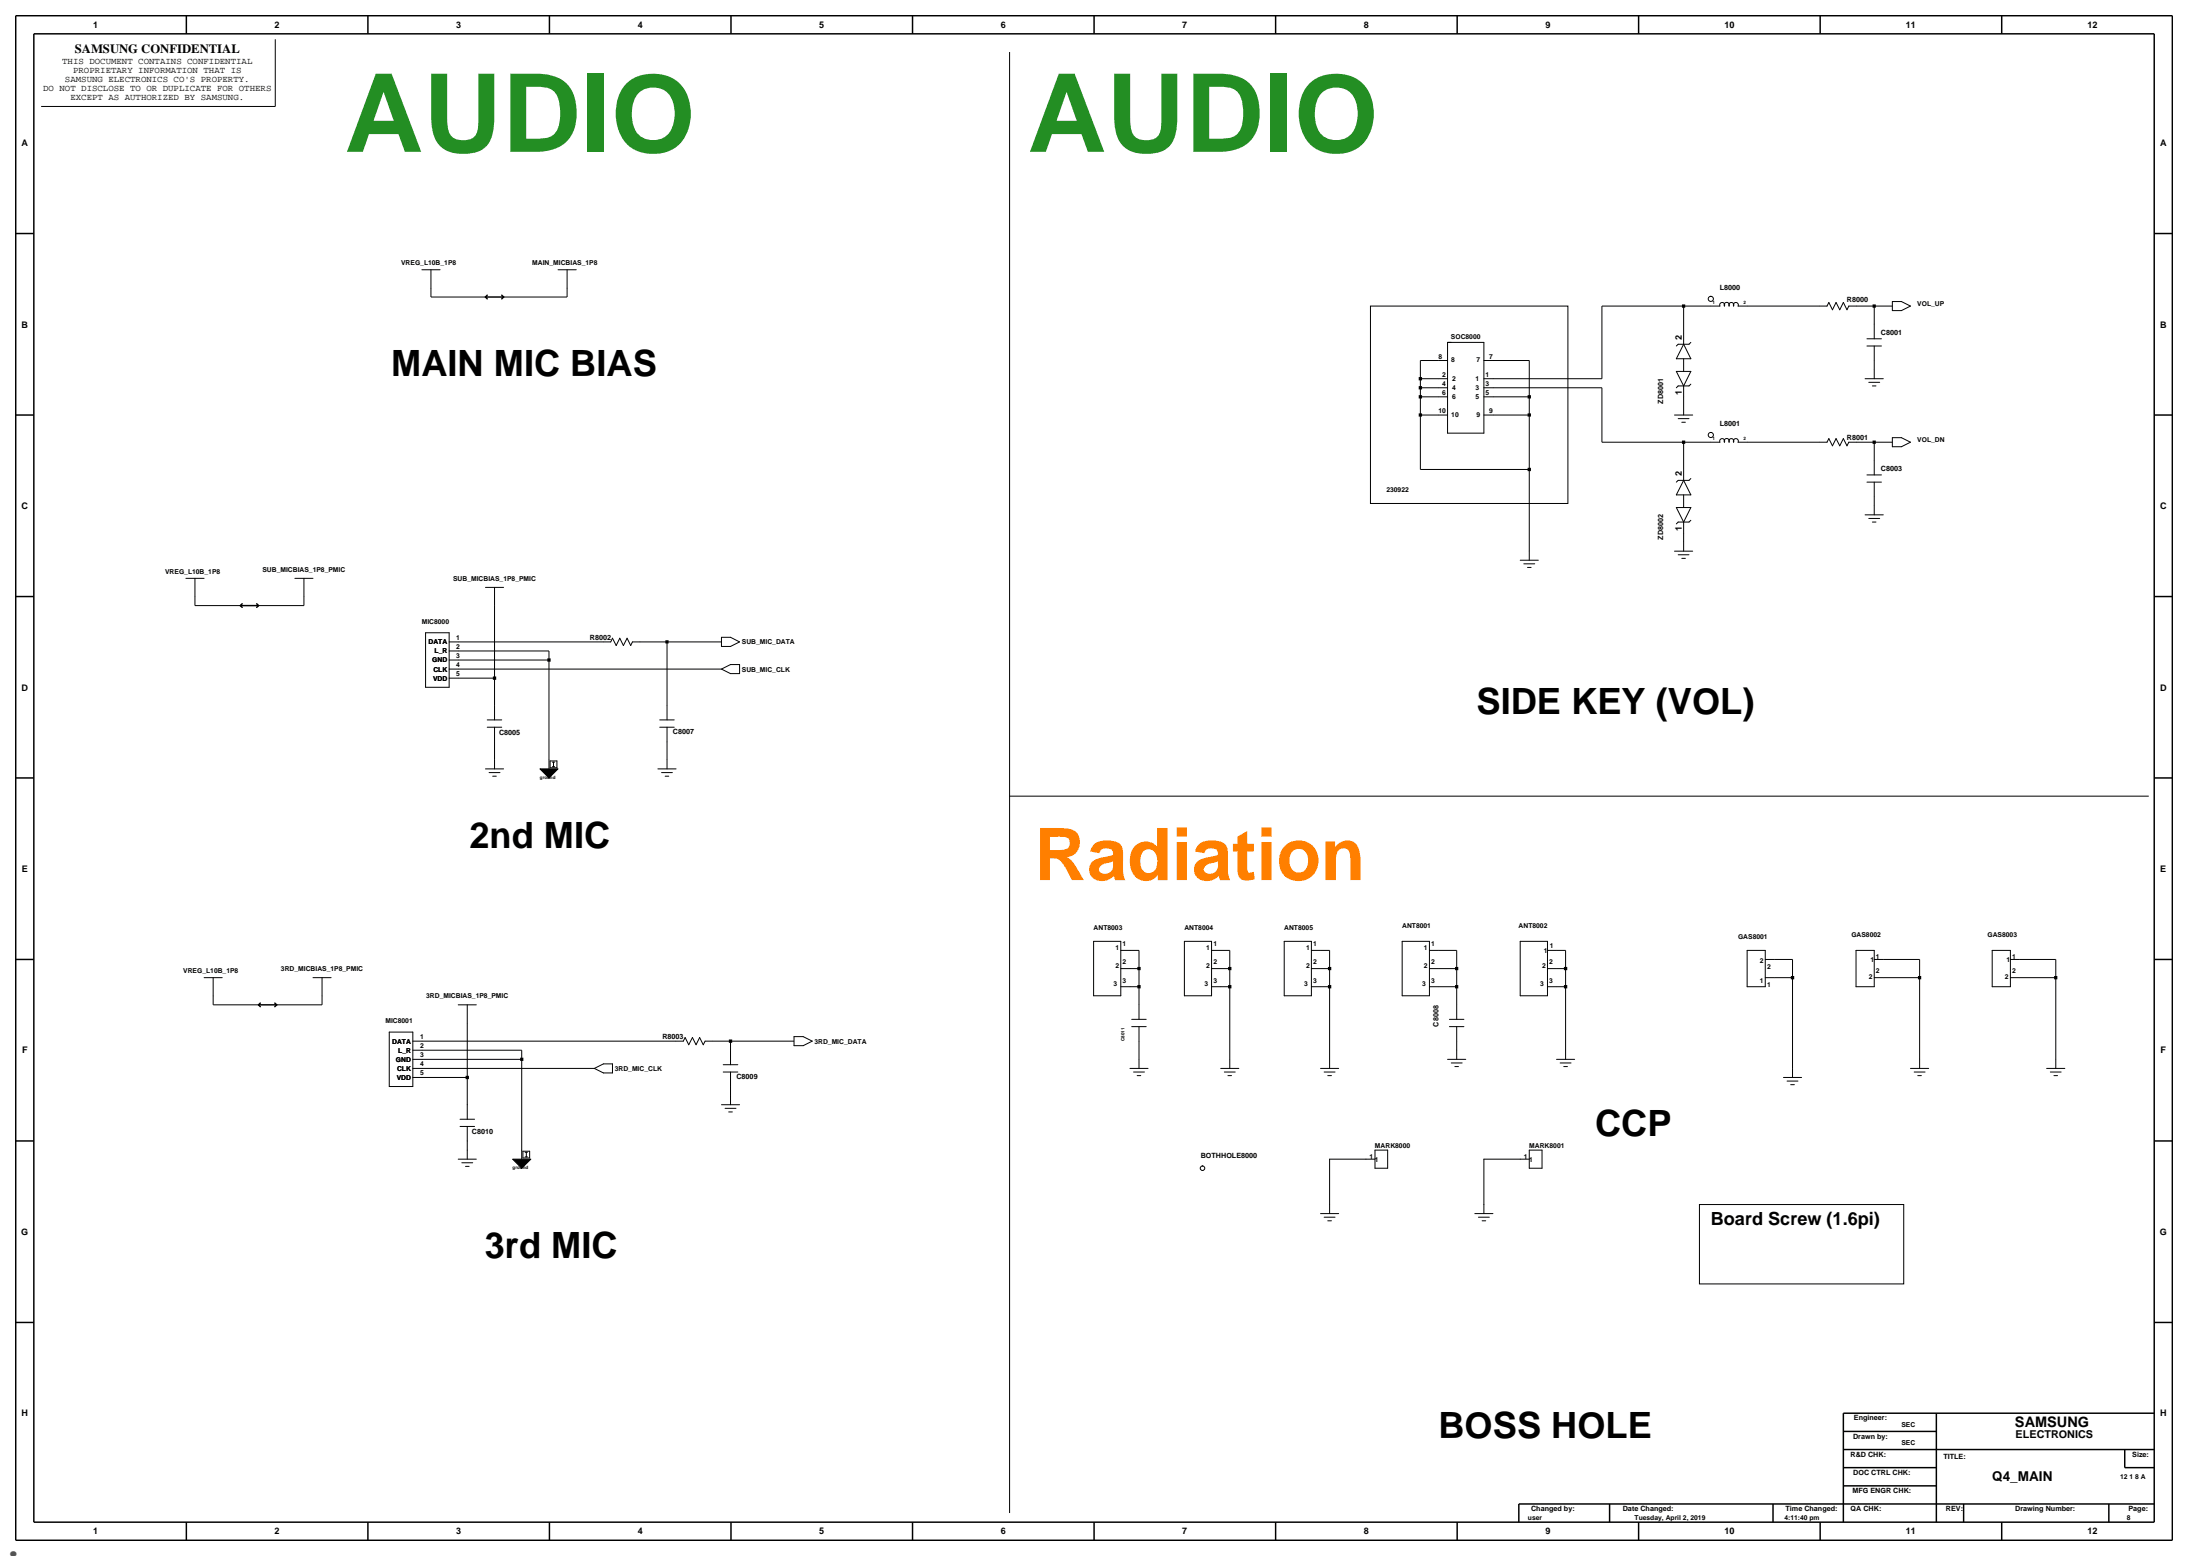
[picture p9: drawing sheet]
<svg xmlns="http://www.w3.org/2000/svg" width="420mm" height="297mm" viewBox="0 0 420 297" stroke-linecap="round" stroke-linejoin="round" font-family="sans-serif">
<!-- layer: MFD Layer /idea/tmp/Extended-Print.tw1104.park.sheet8.9.mfd -->
<g fill="none" stroke="#000" stroke-width=".19">
<path d="M52.5 7.5v12.8h-44.7M192.7 9.9v278.9M80.5 51.5h3.5M82.2 51.5v5.2h10.4M106.5 51.5h3.5M108.2 51.5v5.2h-12.1M261.5 58.4h37.7v37.7h-37.7zM321.3 58.4v7.3M328.2 58.4h-22.5v13.9h-22.5M328.2 58.4a.48 .48 0 0 1 .4-.7 .48 .48 0 0 1 .5 .7 .49 .49 0 0 1 .4-.7 .49 .49 0 0 1 .4 .7M329.9 58.4a.48 .48 0 0 1 .5-.7 .48 .48 0 0 1 .4 .7M330.8 58.4a.48 .48 0 0 1 .4-.7 .48 .48 0 0 1 .5 .7h16.9l.4-.7 .7 1.4 .7-1.4 .7 1.4 .7-1.4 .6 1.4 .4-.7h8.3"/>
<path d="M357.6 58.4v6.3M361.1 57.6h1.7l1.8 .8-1.8 .9h-1.7zM271 72.3h5.2M271 79.2h5.2M271 74h5.2M271 75.7h5.2M276.2 65.4h7v17.3h-7zM276.2 68.8h-5.2v20.8h20.8M283.2 79.2h8.6M283.2 68.8h8.6v38.1M283.2 74h22.5v10.4h22.5M283.2 75.7h8.6"/>
<path d="M319.5 79.2h3.5M319.9 70.9h2.8l-1.4 2.8zM320.2 79.9h2.1M321.3 68.5v2.4M321.3 73.7v5.5M321.3 65.7l1.4 2.8h-2.8zM322.7 73.3l-.4 .4h-2.1l-.3 .3M322.7 65.4l-.4 .3h-2.1l-.3 .3M355.9 72.3h3.5M356.3 66h2.7M356.3 64.7h2.7M356.6 73h2.1"/>
<path d="M357.3 73.7h.7M357.6 66v6.3M319.9 96.9h2.8l-1.4 2.7zM320.9 80.6h.7M321.3 84.4v7.3M321.3 94.5v2.4M321.3 99.6v5.6M321.3 91.7l1.4 2.8h-2.8zM322.7 99.3l-.4 .3h-2.1l-.3 .4M322.7 91.3l-.4 .4h-2.1l-.3 .3M328.2 84.4a.48 .48 0 0 1 .4-.7 .48 .48 0 0 1 .5 .7 .49 .49 0 0 1 .4-.7 .49 .49 0 0 1 .4 .7 .48 .48 0 0 1 .5-.7 .48 .48 0 0 1 .4 .7 .48 .48 0 0 1 .4-.7 .48 .48 0 0 1 .5 .7h16.9l.4-.7 .7 1.4 .7-1.4 .7 1.4 .7-1.4 .6 1.4 .4-.7h8.3M355.9 98.3h3.5"/>
<path d="M356.3 92h2.7M356.3 90.6h2.7M356.6 99h2.1M357.3 99.6h.7M357.6 84.4v6.2M357.6 92v6.3M361.1 83.5h1.7l1.8 .9-1.8 .9h-1.7zM35.5 110.4h3.4M37.2 110.4v5.2h8.7M56.3 110.4h3.4M58 110.4v5.2h-8.7M92.6 112.1h3.5"/>
<path d="M94.4 112.1v25.3M290.1 106.9h3.4M290.8 107.6h2.1M291.5 108.3h.7M319.5 105.2h3.5M320.2 105.9h2.1M320.9 106.6h.7M81.2 120.8h4.5v10.4h-4.5zM85.7 124.2h19.1v22.6M85.7 122.5h30.8l.4-.7 .7 1.4 .7-1.4 .7 1.4 .7-1.4 .7 1.4 .3-.7h17M85.7 129.4h8.7M85.7 126h19.1"/>
<path d="M85.7 127.7h52M93 138.8h2.7M93 137.4h2.7M94.4 138.8v8M125.9 138.8h2.8M125.9 137.4h2.8M127.3 122.5v14.9M127.3 138.8v8M137.7 121.6h1.7l1.7 .9-1.7 .9h-1.7zM137.7 127.7l1.7-.9h1.7v1.8h-1.7zM92.6 146.8h3.5M93.3 147.5h2.1"/>
<path d="M94 148.1h.7M105 145.2h1.3v1.3h-1.3zM105.4 145.5h.4M105.4 146.3h.4M105.6 145.5v.8M125.5 146.8h3.5M126.2 147.5h2.1M126.9 148.1h.7M192.7 152h217.3M208.7 179.7h5.2v10.4h-5.2zM226 179.7h5.2v10.4h-5.2zM245.1 179.7h5.1v10.4h-5.1z"/>
<path d="M267.6 179.7h5.2v10.4h-5.2zM290.1 179.7h5.2v10.4h-5.2zM38.9 186.6h3.5M40.7 186.6v5.2h8.6M59.7 186.6h3.5M61.5 186.6v5.2h-8.7M74.3 197h4.5v10.4h-4.5zM78.8 198.7h51.6l.3-.7 .7 1.4 .7-1.4 .7 1.4 .7-1.4 .7 1.4 .3-.7h17M87.4 191.8h3.5M89.2 191.8v21.8M139.4 198.7v4.5M151.5 197.9h1.8l1.7 .8-1.7 .9h-1.8z"/>
<path d="M213.9 188.3h3.4M213.9 181.4h3.4v13.2M213.9 184.9h3.4M216 196h2.7M216 194.6h2.7M217.3 196v7.9M231.2 188.3h3.5M231.2 181.4h3.5v22.5M231.2 184.9h3.5M250.2 188.3h3.5M250.2 181.4h3.5v22.5M250.2 184.9h3.5"/>
<path d="M272.8 188.3h5.2M272.8 181.4h5.2v13.2M272.8 184.9h5.2M276.6 196h2.7M276.6 194.6h2.7M278 196v6.2M295.3 188.3h3.4M295.3 181.4h3.4v20.8M295.3 184.9h3.4M333.4 181.4h3.4v6.9h-3.4zM336.8 183.1h5.3v22.6M336.8 186.6h5.3"/>
<path d="M354.2 181.4h3.4v6.9h-3.4zM357.6 186.6h8.7M357.6 183.1h8.7v20.8M380.2 181.4h3.4v6.9h-3.4zM383.6 186.6h8.7M383.6 183.1h8.7v20.8M78.8 205.7h10.4M78.8 202.2h20.8M78.8 200.4h20.8v20.8M78.8 203.9h34.6M87.8 215h2.8M87.8 213.6h2.8"/>
<path d="M89.2 215v6.2M99.8 219.7h1.3v1.3h-1.3zM100.2 219.9h.4M100.4 219.9v.9M113.4 203.9l1.7-.8h1.8v1.7h-1.8zM137.7 210.9h3.4M138 204.6h2.8M138 203.2h2.8M138.4 211.5h2M139 212.2h.8M139.4 204.6v6.3M215.6 203.9h3.5"/>
<path d="M216.3 204.6h2.1M217 205.3h.7M232.9 203.9h3.5M233.6 204.6h2.1M234.3 205.3h.7M252 203.9h3.4M252.7 204.6h2.1M253.4 205.3h.7M262.4 219.5h2.4v3.5h-2.4zM276.2 202.2h3.5M276.9 202.9h2.1M277.6 203.6h.7"/>
<path d="M291.8 219.5h2.5v3.5h-2.5zM297 202.2h3.5M297.7 202.9h2.1M298.4 203.6h.7M340.3 205.7h3.5M341 206.3h2.1M341.7 207h.7M364.6 203.9h3.4M365.3 204.6h2M366 205.3h.6M390.5 203.9h3.5M391.2 204.6h2.1"/>
<path d="M391.9 205.3h.7M87.4 221.2h3.5M88.1 221.9h2.1M88.8 222.6h.7M100.2 220.8h.4M252 231.6h3.4M252.7 232.3h2.1M253.4 233h.7M262.4 221.2h-8.7v10.4M281.4 231.6h3.5M282.1 232.3h2.1M282.8 233h.7"/>
<path d="M291.8 221.2h-8.6v10.4M324.3 229.9h39v15.2h-39z"/>
<circle cx="326.5" cy="57" r=".49"/>
<circle cx="326.5" cy="83" r=".49"/>
<circle cx="229.5" cy="223" r=".43"/>
</g>
<g fill="#000" stroke="#000" stroke-width=".19">
<path d="M103 146.8h3.5l-1.7 1.7z" fill-rule="evenodd"/>
<path d="M97.8 221.2h3.5l-1.7 1.8z" fill-rule="evenodd"/>
</g>
<g fill="none" stroke="#000" stroke-width=".28">
<path d="M3 3h411.5v291h-411.5zM6.5 6.5h404.6v284h-404.6zM35.6 3v3.5M70.2 3v3.5M104.8 3v3.5M139.5 3v3.5M174.1 3v3.5M208.8 3v3.5M243.4 3v3.5M278.1 3v3.5M312.7 3v3.5M347.3 3v3.5"/>
<path d="M382 3v3.5M3 44.6h3.5M92.6 56.7h3.5M92.6 56.7l.4 .3M93 56.3l-.4 .4M95.7 56.3l.4 .4M96.1 56.7l-.4 .3M411.1 44.6h3.4M3 79.2h3.5M411.1 79.2h3.4M3 113.9h3.5M45.9 115.6h3.4"/>
<path d="M45.9 115.6l.3 .3M46.2 115.2l-.3 .4M49 115.2l.3 .4M49.3 115.6l-.3 .3M411.1 113.9h3.4M3 148.5h3.5M411.1 148.5h3.4M3 183.1h3.5M49.3 191.8h3.5M49.3 191.8l.4 .3M49.7 191.5l-.4 .3M52.4 191.5l.4 .3"/>
<path d="M52.8 191.8l-.4 .3M411.1 183.1h3.4M3 217.8h3.5M411.1 217.8h3.4M3 252.4h3.5M411.1 252.4h3.4M351.8 273.2h17.7M351.8 276.7h59.3M369.5 269.7v20.8M405.4 276.7v3.4h5.7M411.1 269.7h-59.3v20.8M35.6 290.5v3.5"/>
<path d="M70.2 290.5v3.5M104.8 290.5v3.5M139.5 290.5v3.5M174.1 290.5v3.5M208.8 290.5v3.5M243.4 290.5v3.5M278.1 290.5v3.5M307.1 287.1v3.4M312.7 290.5v3.5M338.3 287.1v3.4M347.3 290.5v3.5M351.8 280.1h17.7"/>
<path d="M351.8 283.6h17.7M374.7 287.1v3.4M382 290.5v3.5M402.4 287.1v3.4M411.1 287.1h-121.3v3.4"/>
</g>
<g fill="#000" stroke="#000" stroke-width=".28">
<path d="M321.1 58.2h.3v.4h-.3z" fill-rule="evenodd"/>
<path d="M357.5 58.2h.3v.4h-.3z" fill-rule="evenodd"/>
<path d="M270.9 79h.3v.4h-.3z" fill-rule="evenodd"/>
<path d="M270.9 75.6h.3v.3h-.3z" fill-rule="evenodd"/>
<path d="M270.9 73.8h.3v.4h-.3z" fill-rule="evenodd"/>
<path d="M270.9 72.1h.3v.4h-.3z" fill-rule="evenodd"/>
<path d="M291.6 79h.4v.4h-.4z" fill-rule="evenodd"/>
<path d="M291.6 75.6h.4v.3h-.4z" fill-rule="evenodd"/>
<path d="M291.6 89.4h.4v.4h-.4z" fill-rule="evenodd"/>
<path d="M321.1 84.2h.3v.4h-.3z" fill-rule="evenodd"/>
<path d="M357.5 84.2h.3v.4h-.3z" fill-rule="evenodd"/>
<path d="M94.2 129.3h.3v.3h-.3z" fill-rule="evenodd"/>
<path d="M104.6 125.8h.3v.4h-.3z" fill-rule="evenodd"/>
<path d="M127.1 122.3h.3v.4h-.3z" fill-rule="evenodd"/>
<path d="M139.2 198.5h.4v.4h-.4z" fill-rule="evenodd"/>
<path d="M217.2 188.2h.3v.3h-.3z" fill-rule="evenodd"/>
<path d="M217.2 184.7h.3v.3h-.3z" fill-rule="evenodd"/>
<path d="M234.5 188.2h.3v.3h-.3z" fill-rule="evenodd"/>
<path d="M234.5 184.7h.3v.3h-.3z" fill-rule="evenodd"/>
<path d="M253.5 188.2h.4v.3h-.4z" fill-rule="evenodd"/>
<path d="M253.5 184.7h.4v.3h-.4z" fill-rule="evenodd"/>
<path d="M277.8 188.2h.3v.3h-.3z" fill-rule="evenodd"/>
<path d="M277.8 184.7h.3v.3h-.3z" fill-rule="evenodd"/>
<path d="M298.6 188.2h.3v.3h-.3z" fill-rule="evenodd"/>
<path d="M298.6 184.7h.3v.3h-.3z" fill-rule="evenodd"/>
<path d="M341.9 186.4h.3v.4h-.3z" fill-rule="evenodd"/>
<path d="M366.1 186.4h.4v.4h-.4z" fill-rule="evenodd"/>
<path d="M392.1 186.4h.3v.4h-.3z" fill-rule="evenodd"/>
<path d="M89 205.5h.3v.3h-.3z" fill-rule="evenodd"/>
<path d="M99.4 202h.3v.4h-.3z" fill-rule="evenodd"/>
</g>
<g font-size="20.8" fill="#238e23">
<text x="65.8" y="29">AUDIO</text>
<text x="196.1" y="29">AUDIO</text>
</g>
<text font-size="13.8" fill="#ff7f00" x="197.4" y="168">Radiation</text>
<text font-size="8.5" fill="#00f" x="0" y="297">.</text>
<g font-size="6.9">
<text x="74.6" y="71.7">MAIN MIC BIAS</text>
<text x="281.8" y="136.3">SIDE KEY (VOL)</text>
<text x="89.6" y="161.8">2nd MIC</text>
<text x="304.4" y="216.9">CCP</text>
<text x="92.5" y="240.2">3rd MIC</text>
<text x="274.5" y="274.5">BOSS HOLE</text>
</g>
<text font-size="3.5" x="326.5" y="233.8">Board Screw (1.6pi)</text>
<text font-size="2.8" x="384.5" y="272.5">SAMSUNG</text>
<text font-size="2.6" x="380.2" y="282.7">Q4_MAIN</text>
<text font-size="2.4" x="14.3" y="10.1">SAMSUNG CONFIDENTIAL</text>
<text font-size="2.1" x="384.6" y="274.4">ELECTRONICS</text>
<g font-size="1.7">
<text x="17.8" y="5.3">1</text>
<text x="52.4" y="5.3">2</text>
<text x="87" y="5.3">3</text>
<text x="121.7" y="5.3">4</text>
<text x="156.3" y="5.3">5</text>
<text x="191" y="5.3">6</text>
<text x="225.6" y="5.3">7</text>
<text x="260.3" y="5.3">8</text>
<text x="294.9" y="5.3">9</text>
<text x="329" y="5.3">10</text>
<text x="363.7" y="5.3">11</text>
<text x="398.3" y="5.3">12</text>
<text x="8.2" y="17.3">DO NOT DISCLOSE TO OR DUPLICATE FOR OTHERS</text>
<text x="11.9" y="12.1">THIS DOCUMENT CONTAINS CONFIDENTIAL</text>
<text x="12.4" y="15.6">SAMSUNG ELECTRONICS CO'S PROPERTY.</text>
<text x="13.9" y="13.9">PROPRIETARY INFORMATION THAT IS</text>
<text x="13.4" y="19.1">EXCEPT AS AUTHORIZED BY SAMSUNG.</text>
<text x="4.1" y="27.9">A</text>
<text x="412.2" y="27.9">A</text>
<text x="4.1" y="62.5">B</text>
<text x="320.9" y="64.9" transform="rotate(-90 320.9 64.9)">2</text>
<text x="412.2" y="62.5">B</text>
<text x="320.9" y="75.4" transform="rotate(-90 320.9 75.4)">1</text>
<text x="320.9" y="90.9" transform="rotate(-90 320.9 90.9)">2</text>
<text x="4.1" y="97.2">C</text>
<text x="320.9" y="101.4" transform="rotate(-90 320.9 101.4)">1</text>
<text x="412.2" y="97.2">C</text>
<text x="4.1" y="131.8">D</text>
<text x="412.2" y="131.8">D</text>
<text x="4.2" y="166.4">E</text>
<text x="412.2" y="166.4">E</text>
<text x="4.2" y="201.1">F</text>
<text x="412.3" y="201.1">F</text>
<text x="4.1" y="235.7">G</text>
<text x="412.1" y="235.7">G</text>
<text x="4.1" y="270.4">H</text>
<text x="412.2" y="270.4">H</text>
<text x="17.8" y="292.9">1</text>
<text x="52.4" y="292.9">2</text>
<text x="87" y="292.9">3</text>
<text x="121.7" y="292.9">4</text>
<text x="156.3" y="292.9">5</text>
<text x="191" y="292.9">6</text>
<text x="225.6" y="292.9">7</text>
<text x="260.3" y="292.9">8</text>
<text x="294.9" y="292.9">9</text>
<text x="329" y="292.9">10</text>
<text x="363.7" y="292.9">11</text>
<text x="398.3" y="292.9">12</text>
</g>
<g font-size="1.4">
<text x="328.2" y="55.3">L8000</text>
<text x="352.4" y="57.6">R8000</text>
<text x="358.9" y="64">C8001</text>
<text x="317.4" y="77" transform="rotate(-90 317.4 77)">ZD8001</text>
<text x="328.2" y="81.3">L8001</text>
<text x="352.4" y="84">R8001</text>
<text x="358.9" y="90">C8003</text>
<text x="317.4" y="103" transform="rotate(-90 317.4 103)">ZD8002</text>
<text x="112.6" y="122.1">R8002</text>
<text x="95.2" y="140.3">C8005</text>
<text x="128.4" y="140">C8007</text>
<text x="274.5" y="196" transform="rotate(-90 274.5 196)">C8008</text>
<text x="126.4" y="198.3">R8003</text>
<text x="140.5" y="205.9">C8009</text>
<text x="90" y="216.5">C8010</text>
<text x="229.1" y="221">BOTHHOLE8000</text>
<text x="353.6" y="274.6">Drawn by:</text>
<text x="353.8" y="271.1">Engineer:</text>
<text x="353.1" y="278">R&amp;D CHK:</text>
<text x="353.6" y="281.5">DOC CTRL CHK:</text>
<text x="370.8" y="278.5">TITLE:</text>
<text x="406.9" y="278">Size:</text>
<text x="353.5" y="285">MFG ENGR CHK:</text>
<text x="292.2" y="288.4">Changed by:</text>
<text x="309.7" y="288.4">Date Changed:</text>
<text x="340.7" y="288.4">Time Changed:</text>
<text x="353.1" y="288.4">QA CHK:</text>
<text x="371.3" y="288.4">REV:</text>
<text x="384.6" y="288.4">Drawing Number:</text>
<text x="406.2" y="288.4">Page:</text>
</g>
<g font-size="1.3">
<text x="76.5" y="50.7">VREG_L10B_1P8</text>
<text x="101.6" y="50.7">MAIN_MICBIAS_1P8</text>
<text x="365.9" y="58.5">VOL_UP</text>
<text x="276.9" y="64.8">SOC8000</text>
<text x="274.5" y="68.5">8</text>
<text x="275.2" y="71.9">2</text>
<text x="276.9" y="69.2">8</text>
<text x="281.8" y="69.2">7</text>
<text x="283.5" y="71.9">1</text>
<text x="284.2" y="68.5">7</text>
<text x="275.2" y="73.7">4</text>
<text x="275.2" y="75.4">6</text>
<text x="277.1" y="74.5">4</text>
<text x="277.1" y="76.2">6</text>
<text x="277.1" y="72.7">2</text>
<text x="281.6" y="76.2">5</text>
<text x="281.6" y="72.7">1</text>
<text x="281.6" y="74.5">3</text>
<text x="283.5" y="75.4">5</text>
<text x="283.5" y="73.7">3</text>
<text x="274.5" y="78.9">10</text>
<text x="276.9" y="79.6">10</text>
<text x="281.8" y="79.6">9</text>
<text x="284.2" y="78.9">9</text>
<text x="365.9" y="84.4">VOL_DN</text>
<text x="264.5" y="93.9">230922</text>
<text x="31.5" y="109.6">VREG_L10B_1P8</text>
<text x="50.1" y="109.1">SUB_MICBIAS_1P8_PMIC</text>
<text x="86.5" y="110.8">SUB_MICBIAS_1P8_PMIC</text>
<text x="80.5" y="119.1">MIC8000</text>
<text x="81.8" y="123">DATA</text>
<text x="82.9" y="124.7">L_R</text>
<text x="87.1" y="125.6">3</text>
<text x="87.1" y="123.8">2</text>
<text x="87.1" y="122.1">1</text>
<text x="141.6" y="123">SUB_MIC_DATA</text>
<text x="82.5" y="126.4">GND</text>
<text x="82.6" y="129.9">VDD</text>
<text x="82.7" y="128.2">CLK</text>
<text x="87.1" y="129">5</text>
<text x="87.1" y="127.3">4</text>
<text x="141.6" y="128.2">SUB_MIC_CLK</text>
<text x="208.7" y="177.5">ANT8003</text>
<text x="226" y="177.5">ANT8004</text>
<text x="245.1" y="177.5">ANT8005</text>
<text x="267.6" y="177.1">ANT8001</text>
<text x="289.8" y="177.1">ANT8002</text>
<text x="331.7" y="179.3">GAS8001</text>
<text x="353.3" y="178.8">GAS8002</text>
<text x="379.3" y="178.8">GAS8003</text>
<text x="35" y="185.8">VREG_L10B_1P8</text>
<text x="53.6" y="185.3">3RD_MICBIAS_1P8_PMIC</text>
<text x="212.8" y="181.3">1</text>
<text x="212.8" y="184.8">2</text>
<text x="214.2" y="180.6">1</text>
<text x="214.2" y="184.1">2</text>
<text x="230.2" y="181.3">1</text>
<text x="230.2" y="184.8">2</text>
<text x="231.5" y="180.6">1</text>
<text x="231.5" y="184.1">2</text>
<text x="249.2" y="181.3">1</text>
<text x="249.2" y="184.8">2</text>
<text x="250.6" y="180.6">1</text>
<text x="250.6" y="184.1">2</text>
<text x="271.7" y="184.8">2</text>
<text x="271.7" y="181.3">1</text>
<text x="273.1" y="180.6">1</text>
<text x="273.1" y="184.1">2</text>
<text x="294.3" y="184.8">2</text>
<text x="294.6" y="181.9">1</text>
<text x="295.6" y="184.1">2</text>
<text x="295.7" y="181">1</text>
<text x="335.8" y="183.8">2</text>
<text x="337.2" y="184.9">2</text>
<text x="356.9" y="183.6">1</text>
<text x="358" y="185.8">2</text>
<text x="358" y="183.1">1</text>
<text x="382.9" y="183.6">1</text>
<text x="384" y="183.1">1</text>
<text x="384" y="185.8">2</text>
<text x="81.3" y="190.5">3RD_MICBIAS_1P8_PMIC</text>
<text x="212.5" y="188.2">3</text>
<text x="214.2" y="187.5">3</text>
<text x="229.8" y="188.2">3</text>
<text x="231.5" y="187.5">3</text>
<text x="248.9" y="188.2">3</text>
<text x="250.6" y="187.5">3</text>
<text x="271.4" y="188.2">3</text>
<text x="273.1" y="187.5">3</text>
<text x="293.9" y="188.2">3</text>
<text x="295.6" y="187.5">3</text>
<text x="335.8" y="187.6">1</text>
<text x="337.2" y="188.3">1</text>
<text x="356.6" y="186.8">2</text>
<text x="382.6" y="186.8">2</text>
<text x="73.6" y="195.3">MIC8001</text>
<text x="74.8" y="199.2">DATA</text>
<text x="75.6" y="202.7">GND</text>
<text x="76" y="200.9">L_R</text>
<text x="80.1" y="203.5">4</text>
<text x="80.1" y="198.3">1</text>
<text x="80.1" y="201.8">3</text>
<text x="80.1" y="200">2</text>
<text x="155.4" y="199.2">3RD_MIC_DATA</text>
<text x="75.7" y="206.1">VDD</text>
<text x="75.8" y="204.4">CLK</text>
<text x="80.1" y="205.2">5</text>
<text x="117.3" y="204.4">3RD_MIC_CLK</text>
<text x="261.3" y="221.2">1</text>
<text x="262.4" y="219.2">MARK8000</text>
<text x="262.4" y="221.7">1</text>
<text x="290.8" y="221.2">1</text>
<text x="291.8" y="219.2">MARK8001</text>
<text x="291.8" y="221.7">1</text>
<text x="362.8" y="272.3">SEC</text>
<text x="362.8" y="275.8">SEC</text>
<text x="404.6" y="282.3">12 1 8 A</text>
<text x="291.6" y="290.1">user</text>
<text x="311.9" y="290.1">Tuesday, April 2, 2019</text>
<text x="340.5" y="290.1">4:11:40 pm</text>
<text x="405.9" y="290.1">8</text>
</g>
<g font-size=".9">
<text x="326.8" y="58.1">1</text>
<text x="332.7" y="58.1">2</text>
<text x="326.8" y="84.1">1</text>
<text x="332.7" y="84.1">2</text>
<text x="103" y="148.7">ground</text>
<text x="214.6" y="198.7" transform="rotate(-90 214.6 198.7)">C8011</text>
<text x="97.8" y="223.2">ground</text>
</g>
</svg>
